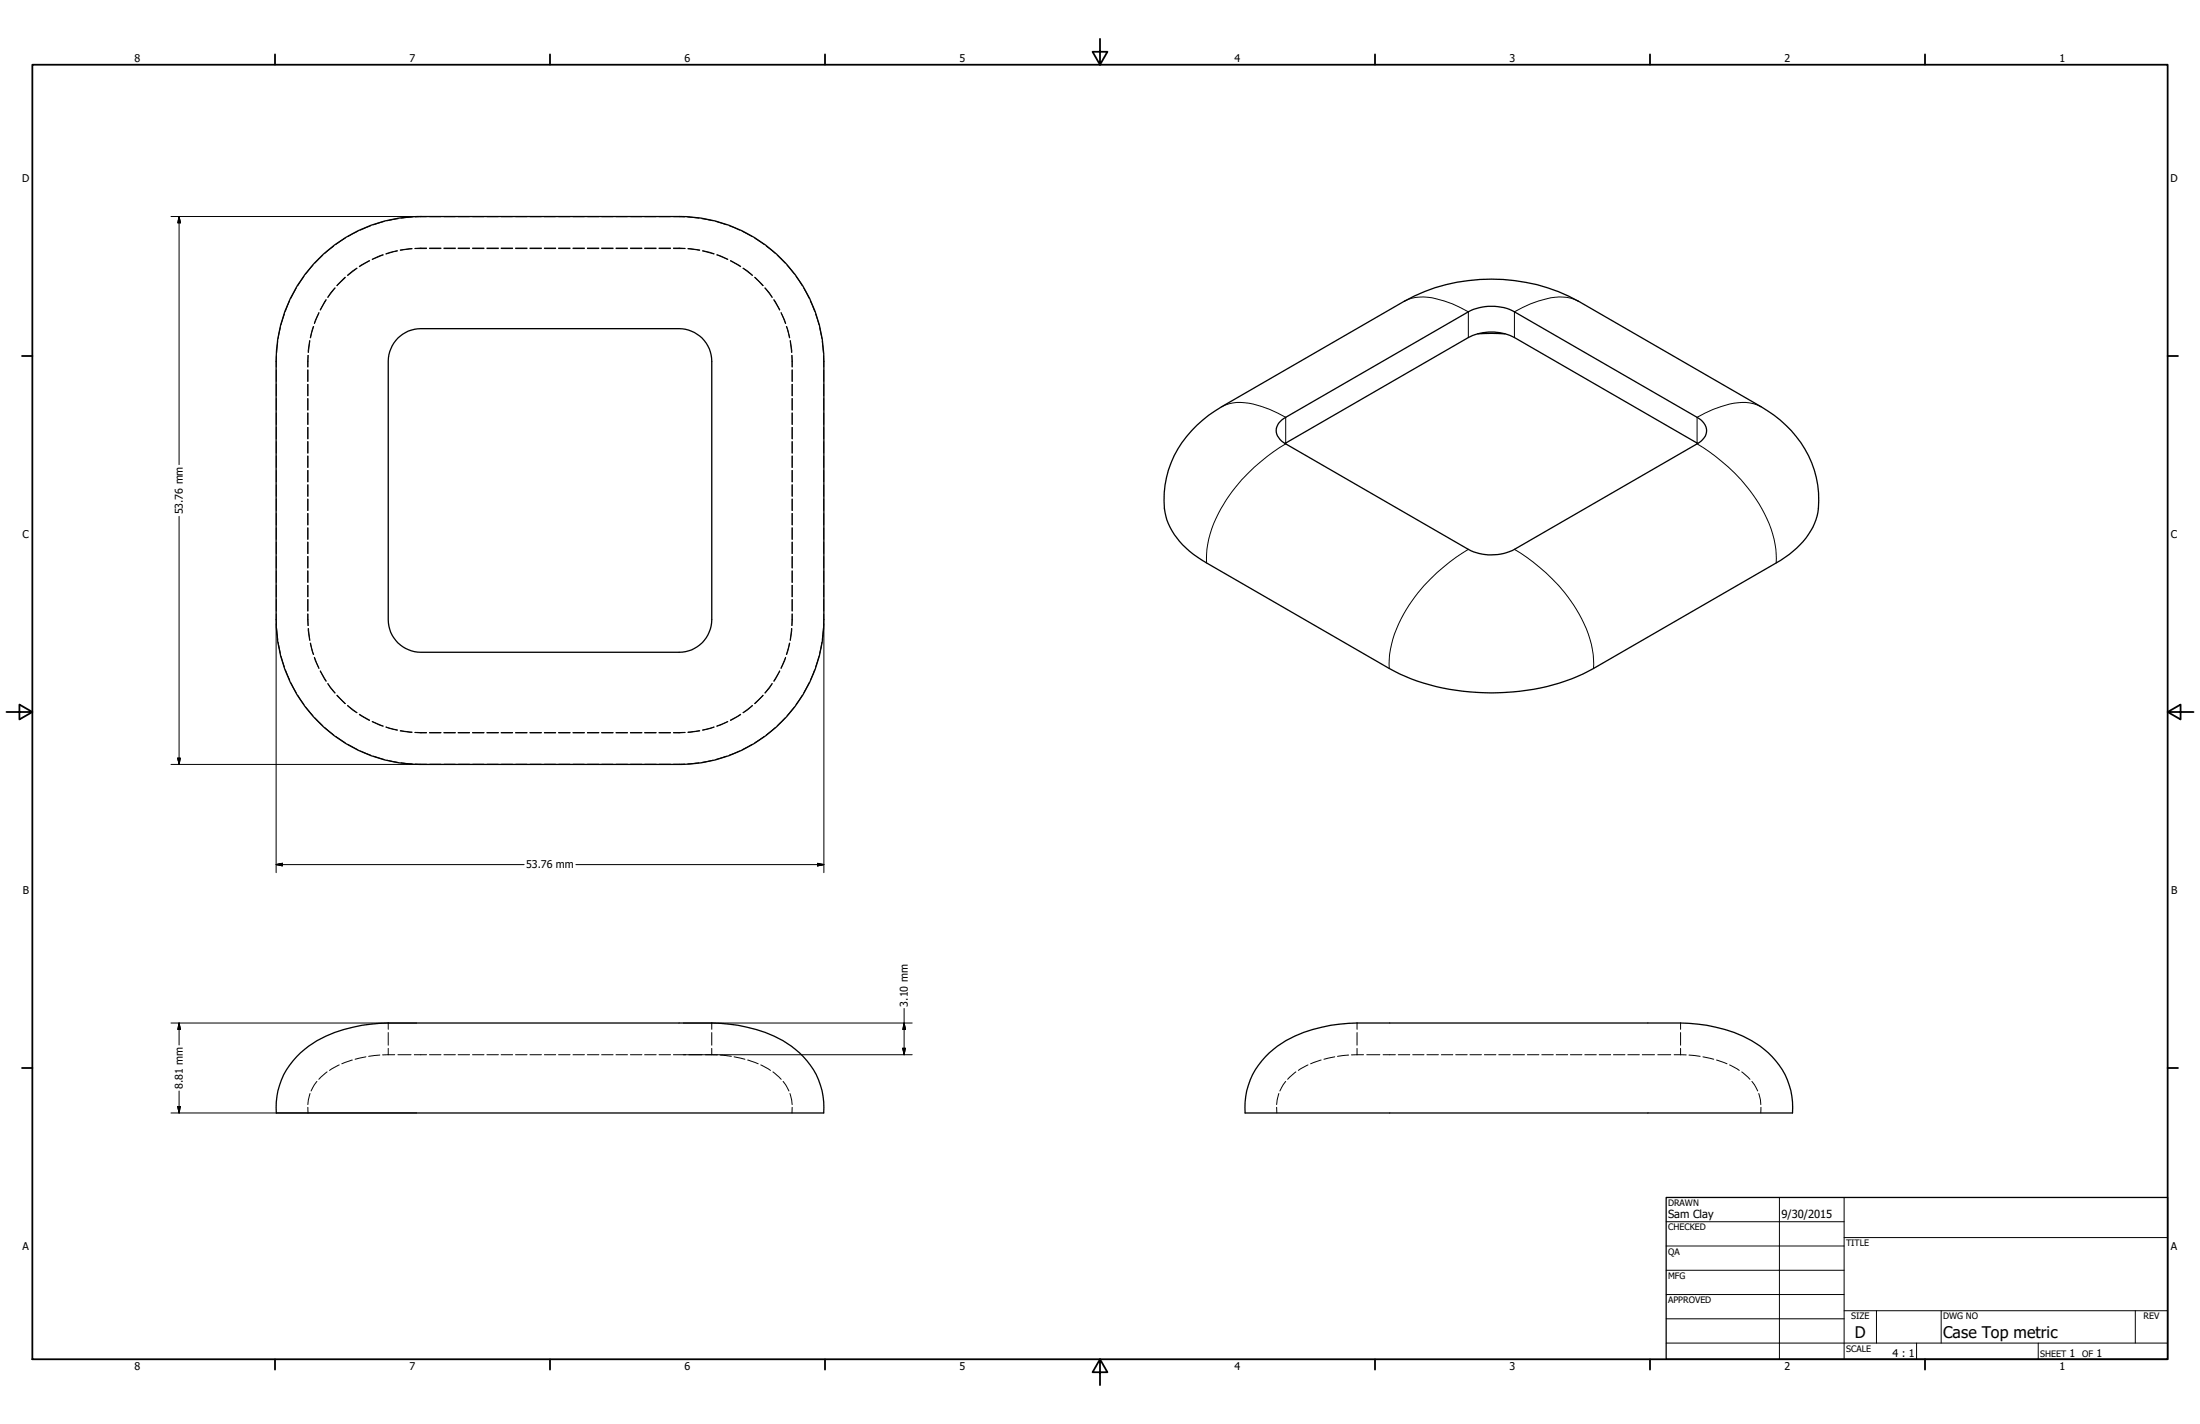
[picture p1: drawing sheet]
<svg xmlns="http://www.w3.org/2000/svg" width="864mm" height="559mm" viewBox="0 0 864 559" stroke-linecap="round" stroke-linejoin="round" font-family="sans-serif">
<!-- layer: Visible (ANSI) -->
<path d="M165.2 85a56.8 56.8 0 0 0-56.8 56.8M165.2 85h101.4M266.6 85a56.8 56.8 0 0 1 56.8 56.8v101.4a56.8 56.8 0 0 1-56.8 56.8M156.1 132.7a12.5 12.5 0 0 1 9.1-3.7h101.4a12.8 12.8 0 0 1 12.8 12.8v101.3a12.8 12.8 0 0 1-12.8 12.9h-101.4a12.8 12.8 0 0 1-12.8-12.9v-101.3a13.5 13.5 0 0 1 3.7-9.1zM576.4 132.5a19.8 19.8 0 0 1 18.1 0l72 41.6M580.1 131h10.7M108.4 141.8v101.4a56.8 56.8 0 0 0 56.8 56.8M457.1 199.5a27.4 27.4 0 0 0 13.1 19.2l75.1 43.6a86.7 86.7 0 0 0 53.9 8.6 74.1 74.1 0 0 0 26.3-8.6l71.7-41.4a31.6 31.6 0 0 0 16.1-18.4l.5-3M165.2 300h101.4M116.5 414.7a41.7 41.7 0 0 1 22.1-11.6 91.3 91.3 0 0 1 26.6-1.7h101.4a98.1 98.1 0 0 1 26.6 1.7 38.5 38.5 0 0 1 26.1 16.7 28.2 28.2 0 0 1 4 17h-214.8a28.6 28.6 0 0 1 8-22.1zM498.3 413.1a42 42 0 0 1 20.6-10 67 67 0 0 1 13.8-1.7h127a54.1 54.1 0 0 1 32.8 10.4 28.5 28.5 0 0 1 11.1 25h-214.8a28.7 28.7 0 0 1 9.5-23.7z" fill="none" stroke="#000" stroke-width=".51"/>
<!-- layer: Hidden (ANSI) -->
<g fill="none" stroke="#000" stroke-width=".39">
<path d="M131 96.6l-3.5 2.8M135.6 93.4l-3.7 2.5M140.5 90.7l-4 2.1M145.5 88.6l-4 1.7M150.4 99.9l-4.3 1.8M150.9 86.9l-4.3 1.3M156 98.4l-4.5 1.2M156 98.5l-4.5 1.2M156.3 85.8l-4.3 .8M161.7 97.7l-4.5 .5M161.7 97.5l-4.6 .6M161.9 85.2l-4.5 .4"/>
<path d="M167.4 97.5l-4.5 .1M167.4 85l-4.4 .1M167.4 97.3l-4.5 .2M168.6 97.5h4.5M168.6 85h4.5M168.6 97.3h4.5M174.2 97.5h4.6M174.2 85h4.6M174.2 97.3h4.6M179.8 97.5h4.5M179.8 85h4.5M179.8 97.3h4.5"/>
<path d="M185.5 97.5h4.5M185.5 85h4.5M185.5 97.3h4.5M191.1 97.5h4.5M191.1 85h4.5M191.1 97.3h4.5M196.7 97.5h4.5M196.7 85h4.5M196.7 97.3h4.5M202.4 97.5h4.5M202.4 85h4.5M202.4 97.3h4.5"/>
<path d="M208 97.5h4.5M208 85h4.5M208 97.3h4.5M213.7 97.5h4.4M213.7 85h4.4M213.7 97.3h4.4M219.3 97.5h4.5M219.3 85h4.5M219.3 97.3h4.5M224.9 97.5h4.5M224.9 85h4.5M224.9 97.3h4.5"/>
<path d="M230.6 97.5h4.5M230.6 85h4.5M230.6 97.3h4.5M236.2 97.5h4.5M236.2 85h4.5M236.2 97.3h4.5M241.8 97.5h4.5M241.8 85h4.5M241.8 97.3h4.5M247.5 97.5h4.5M247.5 85h4.5M247.5 97.3h4.5"/>
<path d="M253 97.5h4.6M253 85h4.6M253 97.3h4.6M258.7 97.5h4.5M258.7 85h4.5M258.7 97.3h4.5M264.4 97.5l4.5 .1M264.4 85l4.4 .1M264.4 97.3l4.5 .2M269.9 85.2l4.5 .4M270.1 97.7l4.5 .5M270.1 97.5l4.6 .6"/>
<path d="M275.5 85.8l4.3 .8M275.8 98.5l4.5 1.2M275.8 98.4l4.5 1.2M280.9 86.9l4.3 1.3M281.4 99.9l4.3 1.9-4.3-1.7M286.3 88.6l4 1.7M291.3 90.7l4 2.1M296.2 93.4l3.7 2.5M300.8 96.6l3.5 2.8M113.7 118l-1.7 4.2M116.3 113.1l-2.1 3.9M119.3 108.5l-2.5 3.6"/>
<path d="M122.8 104.1l-2.8 3.5M126.7 100.1l-3.1 3.2M128 117.6l-2.3 4M128.1 117.7l-2.3 4M131.4 113l-2.7 3.6M131.6 113l-2.9 3.7M135.5 108.8l-3.3 3.3M135.6 108.9l-3.3 3.2M140.1 105.2l-3.7 2.8M140.1 105.3l-3.6 2.8M145 102.2l-4 2.3M145.1 102.4l-4 2.2"/>
<path d="M150.4 100.1l-4.3 1.8M286.7 102.4l4 2.2M286.8 102.2l4 2.3M291.7 105.3l3.6 2.8M291.7 105.2l3.7 2.8M296.2 108.9l3.3 3.2M296.3 108.8l3.3 3.3M300.2 113l2.9 3.7M300.4 113l2.7 3.6M303.7 117.7l2.3 4M303.8 117.6l2.3 4M305.1 100.1l3.1 3.2"/>
<path d="M309 104.1l2.8 3.5M312.5 108.5l2.5 3.6M315.5 113.1l2.1 3.9M318.1 118l1.7 4.2M108.5 139.6v4.4M109 134l-.4 4.4M110 128.5l-.8 4.4M111.6 123.2l-1.3 4.2M120.9 139.4l-.1 4.6M121 139.4l-.1 4.6M121.5 133.7l-.5 4.6M121.7 133.7l-.6 4.6"/>
<path d="M123 128.1l-1.2 4.4M123.1 128.1l-1.2 4.5M125.2 122.7l-1.8 4.2M125.2 122.7l-1.8 4.3M306.6 122.7l1.8 4.3M306.6 122.7l1.8 4.2M308.7 128.1l1.2 4.5M308.8 128.1l1.2 4.4M310.1 133.7l.6 4.6M310.3 133.7l.5 4.6M310.8 139.4l.1 4.6M310.9 139.4l.1 4.6"/>
<path d="M320.2 123.2l1.3 4.2M321.8 128.5l.8 4.4M322.8 134l.4 4.4M323.3 139.6v4.4M108.5 145.2v4.5M108.5 150.8v4.5M108.5 156.4v4.5M120.8 145.2v4.5M120.8 150.8v4.5M120.8 156.4v4.5M120.9 145.2v4.5M120.9 150.8v4.5"/>
<path d="M120.9 156.4v4.5M310.9 145.2v4.5M310.9 150.8v4.5M310.9 156.4v4.5M311 145.2v4.5M311 150.8v4.5M311 156.4v4.5M323.3 145.2v4.5M323.3 150.8v4.5M323.3 156.4v4.5M108.5 162.1v4.5M108.5 167.7v4.5"/>
<path d="M108.5 173.3v4.5M108.5 178.9v4.6M120.8 162.1v4.5M120.8 167.7v4.5M120.8 173.3v4.5M120.8 178.9v4.6M120.9 162.1v4.5M120.9 167.7v4.5M120.9 173.3v4.5M120.9 178.9v4.6M310.9 162.1v4.5M310.9 167.7v4.5"/>
<path d="M310.9 173.3v4.5M310.9 178.9v4.6M311 162.1v4.5M311 167.7v4.5M311 173.3v4.5M311 178.9v4.6M323.3 162.1v4.5M323.3 167.7v4.5M323.3 173.3v4.5M323.3 178.9v4.6M108.5 184.6v4.5M108.5 190.2v4.6"/>
<path d="M108.5 195.8v4.5M120.8 184.6v4.5M120.8 190.2v4.6M120.8 195.8v4.5M120.9 184.6v4.5M120.9 190.2v4.6M120.9 195.8v4.5M310.9 184.6v4.5M310.9 190.2v4.6M310.9 195.8v4.5M311 184.6v4.5M311 190.2v4.6"/>
<path d="M311 195.8v4.5M323.3 184.6v4.5M323.3 190.2v4.6M323.3 195.8v4.5M108.5 201.5v4.5M108.5 207.1v4.5M108.5 212.7v4.5M108.5 218.4v4.5M120.8 201.5v4.5M120.8 207.1v4.5M120.8 212.7v4.5M120.8 218.4v4.5"/>
<path d="M120.9 201.5v4.5M120.9 207.1v4.5M120.9 212.7v4.5M120.9 218.4v4.5M310.9 201.5v4.5M310.9 207.1v4.5M310.9 212.7v4.5M310.9 218.4v4.5M311 201.5v4.5M311 207.1v4.5M311 212.7v4.5M311 218.4v4.5"/>
<path d="M323.3 201.5v4.5M323.3 207.1v4.5M323.3 212.7v4.5M323.3 218.4v4.5M108.5 224v4.5M108.5 229.7v4.5M108.5 235.3v4.5M120.8 224v4.5M120.8 229.7v4.5M120.8 235.3v4.5M120.9 224v4.5M120.9 229.7v4.5"/>
<path d="M120.9 235.3v4.5M310.9 224v4.5M310.9 229.7v4.5M310.9 235.3v4.5M311 224v4.5M311 229.7v4.5M311 235.3v4.5M323.3 224v4.5M323.3 229.7v4.5M323.3 235.3v4.5M108.5 240.9v4.5M108.6 246.5l.4 4.5"/>
<path d="M109.2 252l.8 4.4M110.3 257.5l1.3 4.2M120.8 240.9l.1 4.6M120.9 240.9l.1 4.6M121 246.6l.5 4.7M121.1 246.6l.6 4.7M121.8 252.4l1.2 4.5M121.9 252.3l1.2 4.6M123.4 258l1.8 4.3M123.4 257.9l1.8 4.4M308.4 257.9l-1.8 4.4M308.4 258l-1.8 4.3"/>
<path d="M309.9 252.3l-1.2 4.6M310 252.4l-1.2 4.5M310.7 246.6l-.6 4.7M310.8 246.6l-.5 4.7M310.9 240.9l-.1 4.6M311 240.9l-.1 4.6M321.5 257.5l-1.3 4.2M322.6 252l-.8 4.4M323.2 246.5l-.4 4.5M323.3 240.9v4.5M112 262.8l1.7 4.1M114.2 267.9l2.1 3.9"/>
<path d="M116.8 272.8l2.5 3.7M120 277.4l2.8 3.5M125.7 263.3l2.3 4M125.8 263.3l2.3 4M128.7 268.3l2.7 3.7M128.7 268.2l2.9 3.7M132.2 272.9l3.3 3.3M132.3 272.8l3.3 3.3M136.4 276.9l3.7 2.8M136.5 276.8l3.6 2.9M295.3 276.8l-3.6 2.9M295.4 276.9l-3.7 2.8"/>
<path d="M299.5 272.8l-3.3 3.3M299.6 272.9l-3.3 3.3M303.1 268.2l-2.9 3.7M303.1 268.3l-2.7 3.7M306 263.3l-2.3 4M306.1 263.3l-2.3 4M311.8 277.4l-2.8 3.5M315 272.8l-2.5 3.7M317.6 267.9l-2.1 3.9M319.8 262.8l-1.7 4.1M123.6 281.7l3.1 3.1M127.5 285.6l3.5 2.8"/>
<path d="M131.9 289.1l3.7 2.4M136.5 292.1l4 2.1M141 280.4l4 2.4M141.1 280.3l4 2.3M141.5 294.7l4 1.7M146.1 283.1l4.3 1.8M146.1 283.2l4.3 1.8M146.6 296.7l4.3 1.4M151.5 285.2l4.5 1.2M151.5 285.4l4.5 1.2M152 298.3l4.3 .9M157.1 286.8l4.6 .6"/>
<path d="M157.2 286.7l4.5 .6M157.4 299.3l4.5 .5M163 299.8l4.4 .1M167.4 287.5l-4.5-.1 4.5 .2M168.6 287.5h4.5M168.6 299.9h4.5M168.6 287.6h4.5M174.2 287.5h4.6M174.2 299.9h4.6M174.2 287.6h4.6M179.8 287.5h4.5M179.8 299.9h4.5"/>
<path d="M179.8 287.6h4.5M185.5 287.5h4.5M185.5 299.9h4.5M185.5 287.6h4.5M191.1 287.5h4.5M191.1 299.9h4.5M191.1 287.6h4.5M196.7 287.5h4.5M196.7 299.9h4.5M196.7 287.6h4.5M202.4 287.5h4.5M202.4 299.9h4.5"/>
<path d="M202.4 287.6h4.5M208 287.5h4.5M208 299.9h4.5M208 287.6h4.5M213.7 287.5h4.4M213.7 299.9h4.4M213.7 287.6h4.4M219.3 287.5h4.5M219.3 299.9h4.5M219.3 287.6h4.5M224.9 287.5h4.5M224.9 299.9h4.5"/>
<path d="M224.9 287.6h4.5M230.6 287.5h4.5M230.6 299.9h4.5M230.6 287.6h4.5M236.2 287.5h4.5M236.2 299.9h4.5M236.2 287.6h4.5M241.8 287.5h4.5M241.8 299.9h4.5M241.8 287.6h4.5M247.5 287.5h4.5M247.5 299.9h4.5"/>
<path d="M247.5 287.6h4.5M253 287.5h4.6M253 299.9h4.6M253 287.6h4.6M258.7 287.5h4.5M258.7 299.9h4.5M258.7 287.6h4.5M264.4 287.5l4.5-.1-4.5 .2M268.8 299.8l-4.4 .1M274.4 299.3l-4.5 .5M274.6 286.7l-4.5 .6M274.7 286.8l-4.6 .6"/>
<path d="M279.8 298.3l-4.3 .9M280.3 285.2l-4.5 1.2M280.3 285.4l-4.5 1.2M285.2 296.7l-4.3 1.4M285.7 283.1l-4.3 1.8M285.7 283.2l-4.3 1.8M290.3 294.7l-4 1.7M290.7 280.3l-4 2.3M290.8 280.4l-4 2.4M295.3 292.1l-4 2.1M299.9 289.1l-3.7 2.4M304.3 285.6l-3.5 2.8"/>
<path d="M308.2 281.7l-3.1 3.1M133.2 417.9l-3.9 2.2M138.3 416l-4.1 1.4M143.6 414.7l-4.2 1M149.1 414l-4.4 .5M152.4 413.9h2.5M152.4 413.9l-2.2 .1M152.4 401.4v2.5M152.4 405.2v4.9M152.4 411.4v2.5M156.2 413.9h5.2M162.6 413.9h4.8"/>
<path d="M168.6 413.9h4.5M174.2 413.9h4.6M179.8 413.9h4.5M185.5 413.9h4.5M191.1 413.9h4.5M196.7 413.9h4.5M202.4 413.9h4.5M208 413.9h4.5M213.7 413.9h4.4M219.3 413.9h4.5M224.9 413.9h4.5M230.6 413.9h4.5"/>
<path d="M236.2 413.9h4.5M241.8 413.9h4.5M247.5 413.9h4.5M253 413.9h4.6M258.7 413.9h4.5M264.4 413.9h4.8M270.4 413.9h5.2M276.9 413.9h2.5M279.4 413.9l2.2 .1M279.4 401.4v2.5M279.4 405.2v4.9M279.4 411.4v2.5"/>
<path d="M282.7 414l4.4 .5M288.2 414.7l4.2 1M293.5 416l4.1 1.4M298.6 417.9l3.9 2.2M513.5 417.9l-3.8 2.2M518.6 416l-4.1 1.4M523.9 414.7l-4.2 1M529.4 414l-4.4 .5M532.7 413.9h2.5M532.7 413.9l-2.2 .1M532.7 401.4v2.5M532.7 405.2v4.9"/>
<path d="M532.7 411.4v2.5M536.5 413.9h5.2M542.9 413.9h4.9M548.9 413.9h4.5M554.5 413.9h4.5M560.1 413.9h4.5M565.8 413.9h4.5M571.4 413.9h4.5M577 413.9h4.5M582.7 413.9h4.5M588.3 413.9h4.5M593.9 413.9h4.5"/>
<path d="M599.6 413.9h4.5M605.2 413.9h4.5M610.9 413.9h4.5M616.5 413.9h4.5M622.1 413.9h4.5M627.8 413.9h4.5M633.3 413.9h4.6M639 413.9h4.5M644.7 413.9h4.8M650.7 413.9h5.1M657.2 413.9h2.5M659.7 413.9l2.2 .1"/>
<path d="M659.7 401.4v2.5M659.7 405.2v4.9M659.7 411.4v2.5M663 414l4.4 .5M668.5 414.7l4.2 1M673.8 416l4.1 1.4M678.9 417.9l3.9 2.2M120.8 434.5l.1 2.3M121.7 429.1l-.9 4.4M124.4 424.4l-2.3 3.7M128.4 420.6l-3.2 2.9M303.4 420.6l3.2 2.9"/>
<path d="M307.4 424.4l2.3 3.7M310.1 429.1l.9 4.4M311 434.5l-.1 2.3M501.1 434.5l.1 2.3M502 429.1l-.9 4.4M504.7 424.4l-2.3 3.7M508.7 420.6l-3.2 2.9M683.7 420.6l3.2 2.9M687.7 424.4l2.3 3.7M690.4 429.1l.7 2.6 .1 1.8M691.3 434.5l-.1 2.3"/>
</g>
<!-- layer: Visible Narrow (ANSI) -->
<path d="M551.3 118.2a17 17 0 0 1 12.3-1 42.5 42.5 0 0 1 12.8 5.2v10.1M619.6 118.2a17 17 0 0 0-12.3-1 44.4 44.4 0 0 0-12.8 5.2v10.1M479.6 159.6a16.6 16.6 0 0 1 12.3-1 47.2 47.2 0 0 1 12.8 5.2v10.1M691.3 159.6a16.6 16.6 0 0 0-12.4-1 47.2 47.2 0 0 0-12.7 5.2v10.1M504.7 174.2a66.6 66.6 0 0 0-29 33.3l-1.2 4.1-.7 3.9-.2 5.4M666.2 174.2a66.6 66.6 0 0 1 29 33.3l1.2 4.1 .7 3.9 .1 5.4M576.4 215.6a66.1 66.1 0 0 0-28.2 31.2 34.8 34.8 0 0 0-2.9 15.5M594.5 215.6a66.9 66.9 0 0 1 28.2 31.2 35.9 35.9 0 0 1 2.8 15.5" fill="none" stroke="#000" stroke-width=".39"/>
<path d="M576.4 132.5l-72 41.6M502.5 165.5l2.2-1.7 71.7-41.4a20 20 0 0 1 18.1 0l71.7 41.4a5.3 5.3 0 0 1 2.2 8.7l-2.2 1.7-71.7 41.4a20 20 0 0 1-18.1 0l-71.7-41.4a5.3 5.3 0 0 1-2.2-8.7zM457.1 199.5a40.5 40.5 0 0 1 17.4-36.6l5.1-3.3 71.7-41.4a71.8 71.8 0 0 1 68.3 0l71.7 41.4a42.2 42.2 0 0 1 22.6 36.9l-.1 3" fill="none" stroke="#000" stroke-width=".51"/>
<!-- layer: Border (ANSI) -->
<g fill="none" stroke="#000" stroke-width=".7">
<path d="M431.8 15.2v10.2l-2.9-5.1h5.8l-2.9 5.1M12.7 25.4h838.2v508h-838.2zM107.9 21.3v4.1M215.9 21.3v4.1M323.8 21.3v4.1M539.8 21.3v4.1M647.7 21.3v4.1M755.6 21.3v4.1M8.6 139.7h4.1M850.9 139.7h4.1M2.5 279.4h10.2l-5.1-2.9v5.8l5.1-2.9M850.9 279.4l5.1 2.9v-5.8l-5.1 2.9h10.2"/>
<path d="M8.6 419.1h4.1M850.9 419.1h4.1M107.9 533.4v4.1M215.9 533.4v4.1M323.8 533.4v4.1M431.8 533.4l2.9 5.1h-5.8l2.9-5.1v10.2M539.8 533.4v4.1M647.7 533.4v4.1M755.6 533.4v4.1"/>
</g>
<!-- layer: Title (ANSI) -->
<g fill="none" stroke="#000" stroke-width=".39">
<path d="M654 479.4h69.9M698.5 469.9v63.5M723.9 469.9v63.5M654 488.9h69.9M654 498.5h69.9M723.9 485.6h127M654 508h69.9M654 517.5h69.9M723.9 514.3h127M736.6 514.3v12.7M762 514.3v12.7M838.2 514.3v12.7"/>
<path d="M654 527h196.9M752.3 527v6.4M800.1 527v6.4"/>
</g>
<path d="M654 469.9h196.9v63.5h-196.9z" fill="none" stroke="#000" stroke-width=".51"/>
<!-- layer: Dimension (ANSI) -->
<g fill="none" stroke="#000" stroke-width=".39">
<path d="M67.1 85h96.5M70.3 85l.5 2.4h-1zM70.3 85v97.3M70.3 202.6v97.4M108.4 244.8v97.7M323.4 244.8v97.7M67.1 300h96.5M69.8 297.5h1l-.5 2.5zM108.4 339.3l2.5-.5v1zM108.4 339.3h97.3M226.1 339.3h97.3M320.9 338.8l2.5 .5-2.5 .5z"/>
<path d="M354.9 395.7v18.2M67.1 401.4h96.5M70.3 401.4l.5 2.6h-1zM70.3 401.4v8.7M268.2 401.4h89.9M268.2 413.9h89.9M354.4 411.4h1l-.5 2.5zM354.9 401.4l.5 2.6h-1zM67.1 436.8h96.5M69.8 434.2h1l-.5 2.6zM70.3 428.1v8.7"/>
</g>
<g fill="#000" stroke="#000" stroke-width=".39">
<path d="M70.3 85l.5 2.4zM70.3 85l.5 2.4h-1zM69.8 297.5l.5 2.5zM69.8 297.5h1l-.5 2.5zM108.4 339.3l2.5-.5zM108.4 339.3l2.5-.5v1zM320.9 339.8l2.5-.5zM320.9 338.8l2.5 .5-2.5 .5zM70.3 401.4l.5 2.6zM70.3 401.4l.5 2.6h-1zM354.4 411.4l.5 2.5zM354.4 411.4h1l-.5 2.5z"/>
<path d="M354.9 401.4l.5 2.6zM354.9 401.4l.5 2.6h-1zM69.8 434.2l.5 2.6zM69.8 434.2h1l-.5 2.6z"/>
</g>
<g font-size="6.3">
<text x="728.1" y="524.9">D</text>
<text x="762.8" y="525">Case Top metric</text>
</g>
<g font-size="4.4">
<text x="654.8" y="477.8">Sam Clay</text>
<text x="699.3" y="478">9/30/2015</text>
</g>
<g font-size="4.2">
<text x="52.8" y="24.4">8</text>
<text x="160.8" y="24.4">7</text>
<text x="268.7" y="24.4">6</text>
<text x="376.7" y="24.4">5</text>
<text x="484.6" y="24.4">4</text>
<text x="592.6" y="24.4">3</text>
<text x="700.5" y="24.4">2</text>
<text x="808.5" y="24.4">1</text>
<text x="8.8" y="71.4">D</text>
<text x="852" y="71.4">D</text>
<text x="71.8" y="201.9" transform="rotate(-90 71.8 201.9)">53.76 mm</text>
<text x="8.9" y="211.1">C</text>
<text x="852.2" y="211.1">C</text>
<text x="206.5" y="340.8">53.76 mm</text>
<text x="9" y="350.8">B</text>
<text x="852.2" y="350.8">B</text>
<text x="356.4" y="395" transform="rotate(-90 356.4 395)">3.10 mm</text>
<text x="71.8" y="427.4" transform="rotate(-90 71.8 427.4)">8.81 mm</text>
<text x="8.9" y="490.5">A</text>
<text x="852.2" y="490.5">A</text>
<text x="742.9" y="532.6">4 : 1</text>
<text x="812.4" y="532.6">1</text>
<text x="823" y="532.6">1</text>
<text x="52.8" y="537.5">8</text>
<text x="160.8" y="537.5">7</text>
<text x="268.7" y="537.5">6</text>
<text x="376.7" y="537.5">5</text>
<text x="484.6" y="537.5">4</text>
<text x="592.6" y="537.5">3</text>
<text x="700.5" y="537.5">2</text>
<text x="808.5" y="537.5">1</text>
</g>
<g font-size="3.5">
<text x="654.8" y="473.2">DRAWN</text>
<text x="654.8" y="482.8">CHECKED</text>
<text x="724.7" y="488.9">TITLE</text>
<text x="654.8" y="492.3">QA</text>
<text x="654.8" y="501.8">MFG</text>
<text x="654.8" y="511.4">APPROVED</text>
<text x="726.7" y="517.7">SIZE</text>
<text x="762.8" y="517.7">DWG NO</text>
<text x="841.4" y="517.7">REV</text>
<text x="724.7" y="530.4">SCALE</text>
<text x="800.9" y="532.6">SHEET</text>
<text x="817.4" y="532.6">OF</text>
</g>
</svg>
